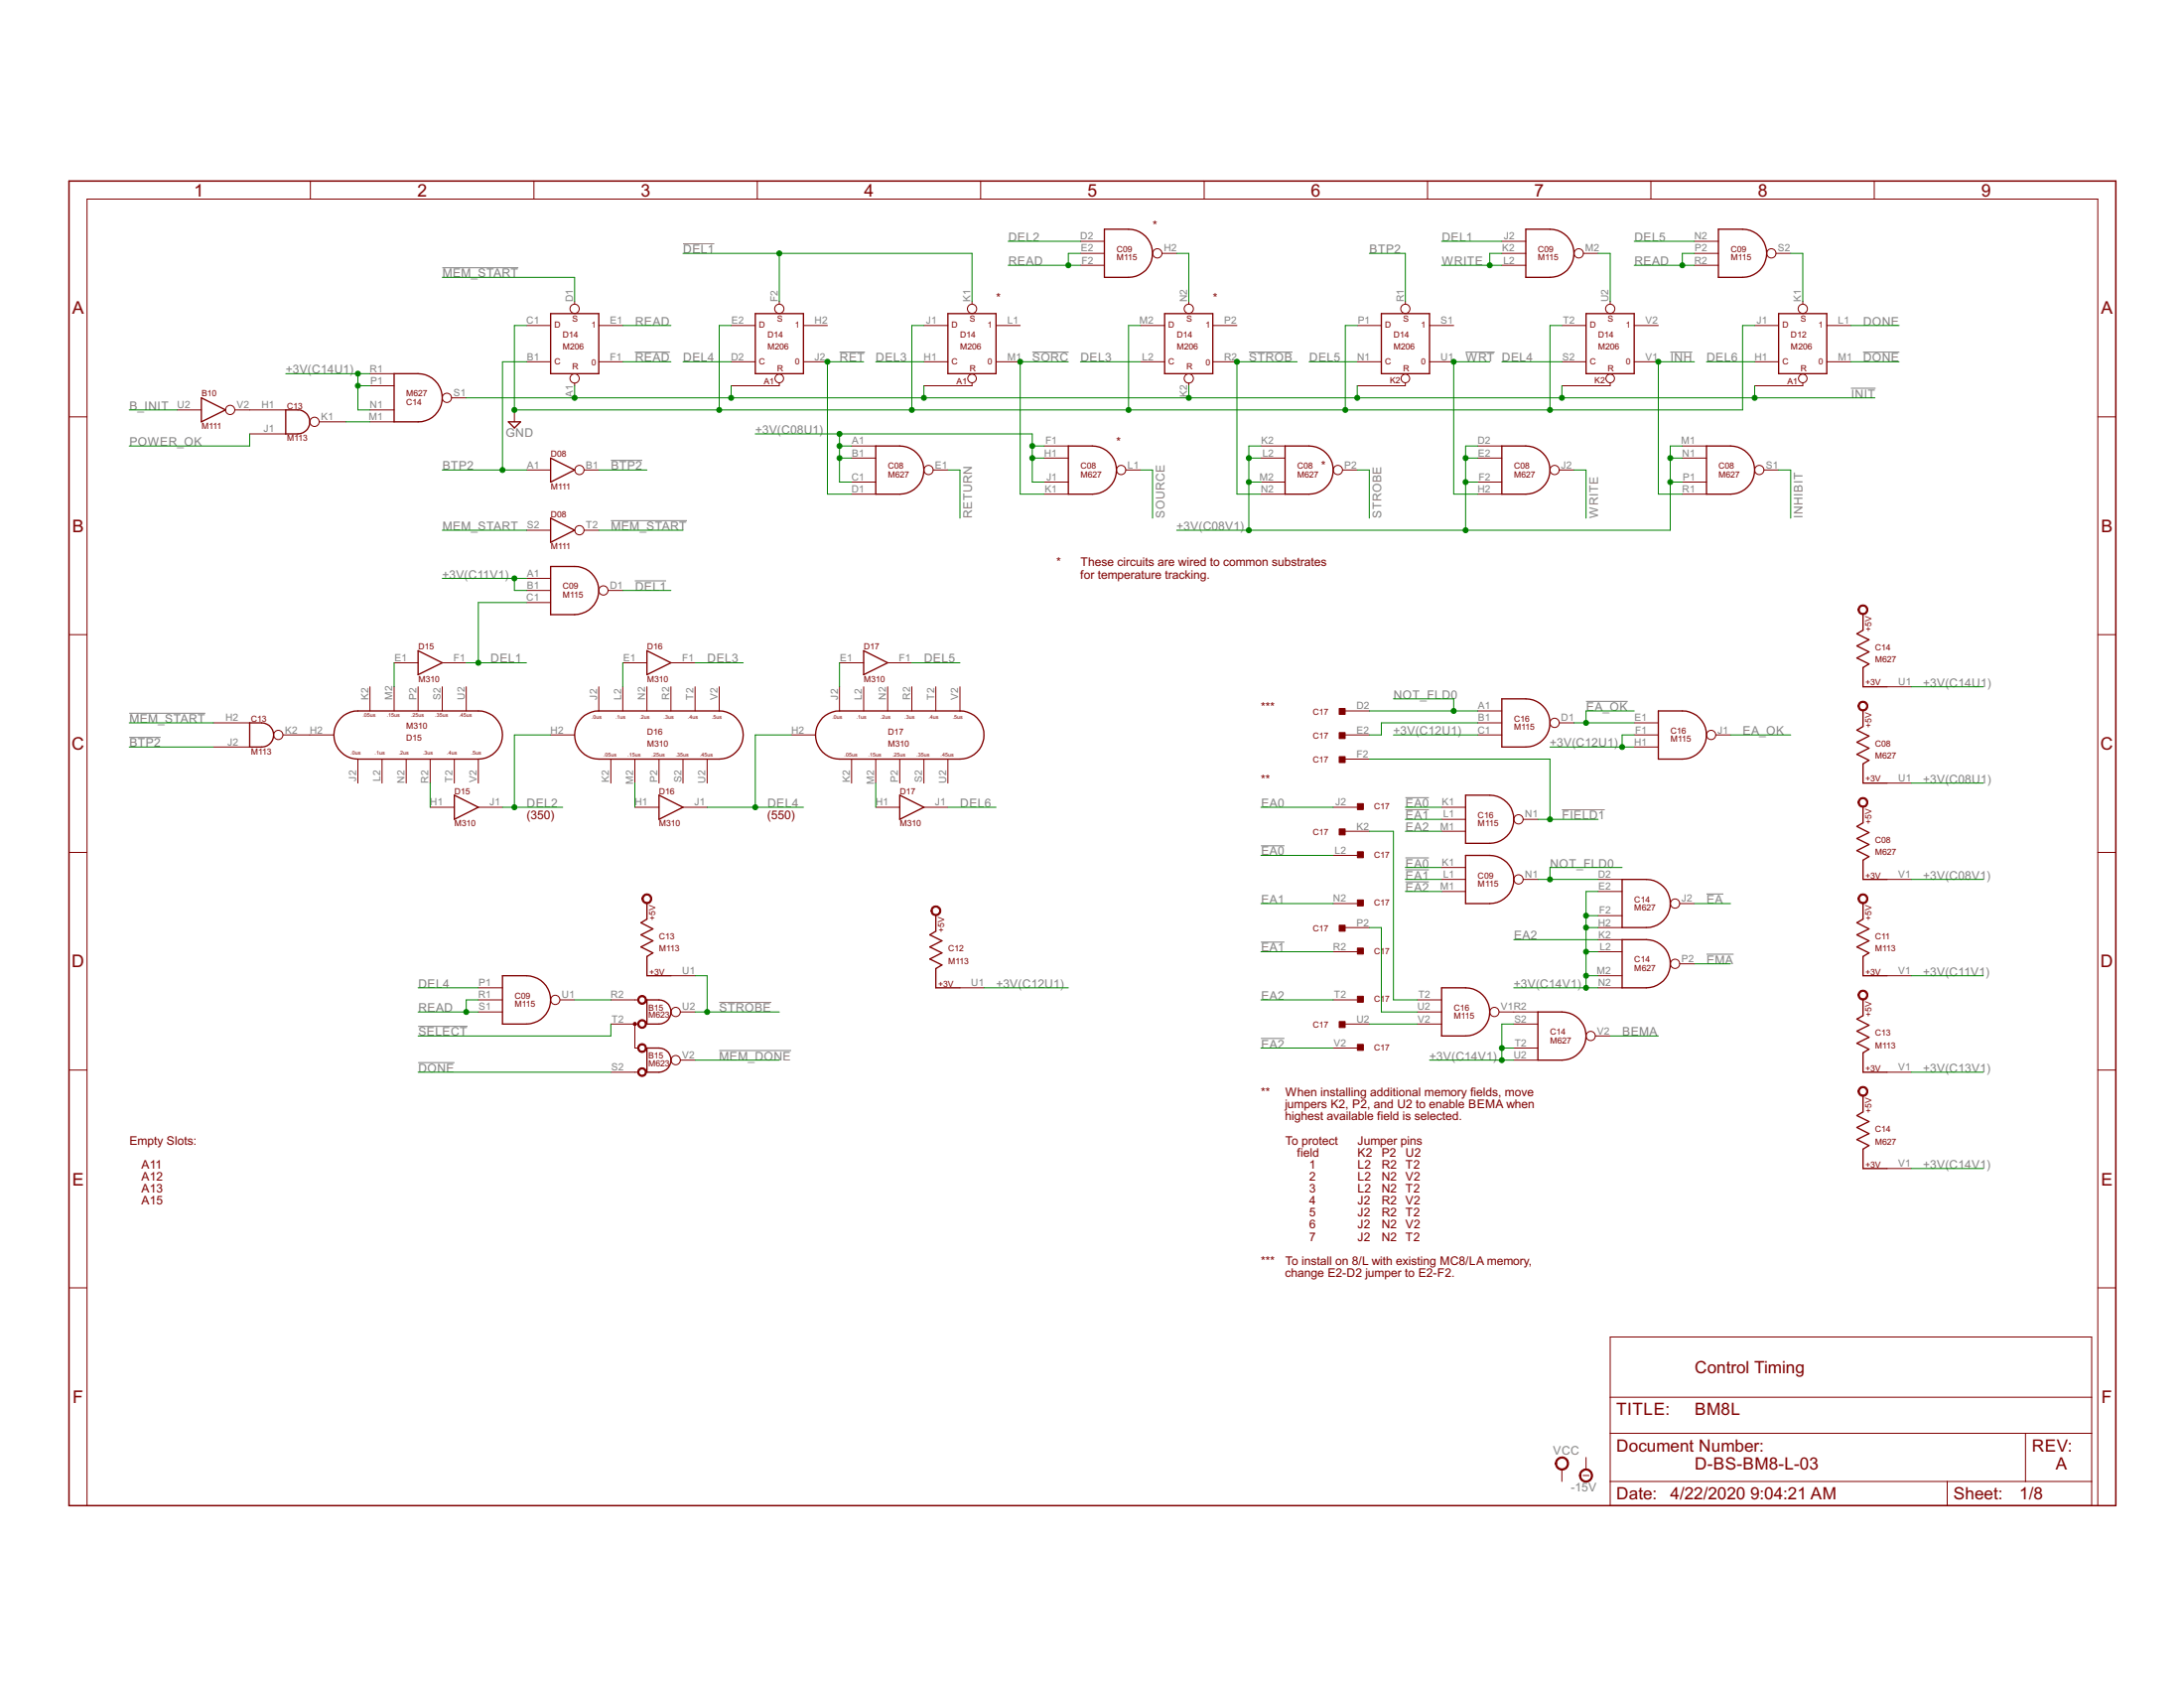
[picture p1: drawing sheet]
<svg xmlns="http://www.w3.org/2000/svg" width="279mm" height="216mm" viewBox="0 0 279 216" stroke-linecap="round" stroke-linejoin="round" font-family="sans-serif">
<g fill="none" stroke="#808080" stroke-width=".13">
<path d="M56.6 34.2h9.7M87.4 31.2h4M78.1 58.9h4.1M81.2 45h4.5M107.4 45h3.3M132.1 45h4.6M159.8 45h5.6M187.5 45h3.7M213.7 45h2.8M236.8 49.7h3.1M238.3 45h4.7M78.1 66.6h9.8"/>
<path d="M81.2 74.3h4M16.5 94.3h4.1M16.5 91.2h9.8M202.9 89.7h5.3M161.3 108.2h3M179.8 112.8h3M179.8 103.6h3M179.8 111.3h3M179.8 102h3M179.8 109.7h3M199.8 103.6h5.5M218.3 114.3h2.2"/>
<path d="M53.5 131.3h6.3M53.5 135.9h4.6M92 128.2h6.7M92 134.4h9.2M161.3 132.8h3M161.3 120.5h3M218.3 122h3.5"/>
</g>
<path d="M8.8 23.2h261.9v169.4h-261.9z" fill="none" stroke="#800000" stroke-width=".19"/>
<g fill="none" stroke="#800000" stroke-width=".13">
<path d="M39.7 23.2v2.3M68.3 23.2v2.3M73.5 38.6v.3M96.9 23.2v2.3M99.7 38.6v.3M124.4 38.6v.3M125.5 23.2v2.3M138.2 30.9h3.1M138.2 32.4h3.1M138.2 33.9h3.1M148.7 32.4h1.8M152.1 38.6v.3"/>
<path d="M154.1 23.2v2.3M179.8 38.6v.3M182.6 23.2v2.3M192.1 30.9h3.1M192.1 32.4h3.1M192.1 33.9h3.1M202.6 32.4h1.8M206 38.6v.3M211.2 23.2v2.3M216.8 30.9h3M216.8 32.4h3M216.8 33.9h3"/>
<path d="M227.2 32.4h1.9M230.6 38.6v.3M239.8 23.2v2.3M8.8 53.3h2.3M22.7 52.4h3.1M30.1 52.4h6.5M31.9 55.5h4.7M40.8 54h3.5M47.3 52.4h3.1M47.3 54h3.1M47.3 49.3h3.1M47.3 47.8h3.1"/>
<path d="M57.8 50.9h1.8M65.8 52.4v1.6M67.4 41.6h3M67.4 46.3h3M73.5 49v.3M76.6 41.6h3.1M76.6 46.3h3.1M93.5 41.6h3.1M93.5 46.3h3.1M99.7 49v.3h-6.2M102.8 41.6h3.1M102.8 46.3h3.1"/>
<path d="M108.9 57h3.1M108.9 58.6h3.1M118.2 41.6h3.1M118.2 46.3h3.1M124.4 49v.3h-6.2M127.4 41.6h3.1M127.4 46.3h3.1M133.6 57h3.1M133.6 58.6h3.1M145.9 41.6h3.1M145.9 46.3h3.1M152.1 49v.3"/>
<path d="M155.2 41.6h3M155.2 46.3h3M161.3 57h3.1M161.3 58.6h3.1M173.6 41.6h3.1M173.6 46.3h3.1M179.8 49v.3h-6.2M182.9 41.6h3.1M182.9 46.3h3.1M189 57h3.1M189 58.6h3.1M199.8 41.6h3.1"/>
<path d="M199.8 46.3h3.1M206 49v.3h-6.2M209.1 41.6h3.1M209.1 46.3h3.1M215.2 57h3.1M215.2 58.6h3.1M224.5 41.6h3M224.5 46.3h3M230.6 49v.3h-6.1M233.7 41.6h3.1M233.7 46.3h3.1M268.4 53.3h2.3"/>
<path d="M67.4 60.1h3M67.4 67.8h3M67.4 74h3M67.4 75.5h3M67.4 77.1h3M74.7 60.1h1.9M74.7 67.8h1.9M77.8 75.5h1.9M108.9 61.7h3.1M108.9 63.2h3.1M119.4 60.1h1.9M133.6 61.7h3.1"/>
<path d="M133.6 63.2h3.1M144 60.1h1.9M161.3 61.7h3.1M161.3 63.2h3.1M171.8 60.1h1.8M189 61.7h3.1M189 63.2h3.1M199.5 60.1h1.9M215.2 61.7h3.1M215.2 63.2h3.1M225.7 60.1h1.8M8.8 81.2h2.3"/>
<path d="M27.3 92.5h4.6M27.3 95.5h4.6M36.2 94h6.5M45.8 97.1v3.1M47.3 87.8v3.1M48.9 97.1v3.1M50.4 87.8v3.1M50.4 84.8h3.1M52 97.1v3.1M53.5 87.8v3.1M55 97.1v3.1M56.6 87.8v3.1"/>
<path d="M56.6 84.8h3M58.1 97.1v3.1M59.6 87.8v3.1M61.2 97.1v3.1M70.4 94h3.1M76.6 87.8v3.1M78.1 97.1v3.1M79.7 84.8h3.1M79.7 87.8v3.1M81.2 97.1v3.1M82.8 87.8v3.1M84.3 97.1v3.1"/>
<path d="M85.8 84.8h3.1M85.8 87.8v3.1M87.4 97.1v3.1M88.9 87.8v3.1M90.5 97.1v3.1M92 87.8v3.1M101.2 94h3.1M107.4 84.8h3.1M107.4 87.8v3.1M108.9 97.1v3.1M110.5 87.8v3.1M112 97.1v3.1"/>
<path d="M113.6 84.8h3M113.6 87.8v3.1M115.1 97.1v3.1M116.6 87.8v3.1M118.2 97.1v3.1M119.7 87.8v3.1M121.3 97.1v3.1M122.8 87.8v3.1M172.1 94h3.1M172.1 90.9h3.1M172.1 97.1h3.1M189 92.5h3.1"/>
<path d="M189 94h3.1M189 90.9h3.1M199.5 92.5h1.9M209.1 92.5h3.1M209.1 94h3.1M209.1 95.5h3.1M219.5 94h1.9M241.4 87.8h3.1M268.4 81.2h2.3M8.8 109h2.3M55 103.3h3.1M61.2 103.3h3.1"/>
<path d="M81.2 103.3h3.1M87.4 103.3h3.1M112 103.3h3.1M118.2 103.3h3.1M170.6 103.3h3M170.6 109.4h3M170.6 115.6h3M172.1 106.3h3.1M172.1 118.6h3.1M184.4 112.5h3.1M184.4 103.3h3.1M184.4 106.3h3.1"/>
<path d="M184.4 104.8h3.1M184.4 111h3.1M184.4 114h3.1M194.9 112.5h1.8M194.9 104.8h1.8M204.4 112.5h3.1M204.4 118.6h3.1M204.4 114h3.1M204.4 117.1h3.1M214.9 115.6h1.9M241.4 100.2h3.1M241.4 112.5h3.1"/>
<path d="M268.4 109h2.3M8.8 136.9h2.3M61.2 127.9h3.1M61.2 129.4h3.1M61.2 126.3h3.1M71.6 127.9h1.9M78.1 127.9h3.6M78.1 131h3.6M78.1 137.1h3.6M81.2 131v3h.5M85.8 124.8h3.1M87 129.4h1.9"/>
<path d="M87 135.6h1.9M122.8 126.3h3.1M170.6 121.7h3M170.6 127.9h3M170.6 134h3M172.1 131h3.1M181.3 127.9h3.1M181.3 131h3.1M181.3 129.4h3.1M191.8 129.4h4.9M193.7 131h3M193.7 134h3"/>
<path d="M193.7 135.6h3M204.1 132.5h1.9M204.4 121.7h3.1M204.4 120.2h3.1M204.4 124.8h3.1M204.4 126.3h3.1M214.9 123.3h1.9M241.4 124.8h3.1M241.4 137.1h3.1M268.4 136.9h2.3M241.4 149.5h3.1M8.8 164.7h2.3"/>
<path d="M206 171h61.6v21.6h-61.6zM206 178.7h61.6M268.4 164.7h2.3M11.1 192.6v-167.1h257.3v167.1M199.8 188v1.5M202.5 188.7h.8M202.9 186.4v1.6M206 183.3h61.6M206 189.5h61.6M249.1 189.5v3.1M259.1 183.3v6.2"/>
<circle cx="73.5" cy="39.5" r=".59"/>
<circle cx="99.7" cy="39.5" r=".59"/>
<circle cx="124.4" cy="39.5" r=".59"/>
<circle cx="148.1" cy="32.4" r=".59"/>
<circle cx="152.1" cy="39.5" r=".59"/>
<circle cx="179.8" cy="39.5" r=".59"/>
<circle cx="202" cy="32.4" r=".59"/>
<circle cx="206" cy="39.5" r=".59"/>
<circle cx="226.6" cy="32.4" r=".59"/>
<circle cx="230.6" cy="39.5" r=".59"/>
<circle cx="29.4" cy="52.4" r=".59"/>
<circle cx="40.2" cy="54" r=".59"/>
<circle cx="57.2" cy="50.9" r=".59"/>
<circle cx="73.5" cy="48.4" r=".59"/>
<circle cx="99.7" cy="48.4" r=".55"/>
<circle cx="124.4" cy="48.4" r=".55"/>
<circle cx="152.1" cy="48.4" r=".59"/>
<circle cx="179.8" cy="48.4" r=".55"/>
<circle cx="206" cy="48.4" r=".55"/>
<circle cx="230.6" cy="48.4" r=".55"/>
<circle cx="74.1" cy="60.1" r=".59"/>
<circle cx="74.1" cy="67.8" r=".59"/>
<circle cx="77.2" cy="75.5" r=".59"/>
<circle cx="118.8" cy="60.1" r=".59"/>
<circle cx="143.4" cy="60.1" r=".59"/>
<circle cx="171.2" cy="60.1" r=".59"/>
<circle cx="198.9" cy="60.1" r=".59"/>
<circle cx="225.1" cy="60.1" r=".59"/>
<circle cx="35.6" cy="94" r=".59"/>
<circle cx="198.9" cy="92.5" r=".59"/>
<circle cx="218.9" cy="94" r=".59"/>
<circle cx="194.3" cy="104.8" r=".59"/>
<circle cx="194.3" cy="112.5" r=".59"/>
<circle cx="214.3" cy="115.6" r=".59"/>
<circle cx="71" cy="127.9" r=".59"/>
<circle cx="86.4" cy="135.6" r=".59"/>
<circle cx="86.4" cy="129.4" r=".59"/>
<circle cx="191.2" cy="129.4" r=".59"/>
<circle cx="203.5" cy="132.5" r=".59"/>
<circle cx="214.3" cy="123.3" r=".59"/>
</g>
<g fill="none" stroke="#800000" stroke-width=".17">
<path d="M141.3 29.3h3.1a3.1 3.1 0 0 1 3 3.1 3.1 3.1 0 0 1-3 3.1h-3.1zM195.2 29.3h3.1a3.1 3.1 0 0 1 3.1 3.1 3.1 3.1 0 0 1-3.1 3.1h-3.1zM219.8 29.3h3.1a3.1 3.1 0 0 1 3.1 3.1 3.1 3.1 0 0 1-3.1 3.1h-3.1zM25.8 50.9l3.1 1.5-3.1 1.6zM36.6 52.4h1.5a1.53 1.53 0 0 1 1.5 1.6 1.53 1.53 0 0 1-1.5 1.5h-1.5zM50.4 47.8h3.1a3.1 3.1 0 0 1 3.1 3.1 3.1 3.1 0 0 1-3.1 3.1h-3.1zM65 54h1.6l-.8 .7zM70.4 40.1h6.2v7.7h-6.2zM70.4 58.6l3.1 1.5-3.1 1.6zM96.6 40.1h6.2v7.7h-6.2zM112 57h3.1a3.1 3.1 0 0 1 3.1 3.1 3.1 3.1 0 0 1-3.1 3.1h-3.1zM121.3 40.1h6.1v7.7h-6.1z"/>
<path d="M136.7 57h3a3.1 3.1 0 0 1 3.1 3.1 3.1 3.1 0 0 1-3.1 3.1h-3zM149 40.1h6.2v7.7h-6.2zM164.4 57h3.1a3.1 3.1 0 0 1 3.1 3.1 3.1 3.1 0 0 1-3.1 3.1h-3.1zM176.7 40.1h6.2v7.7h-6.2zM192.1 57h3.1a3.1 3.1 0 0 1 3.1 3.1 3.1 3.1 0 0 1-3.1 3.1h-3.1zM202.9 40.1h6.2v7.7h-6.2zM218.3 57h3.1a3.1 3.1 0 0 1 3.1 3.1 3.1 3.1 0 0 1-3.1 3.1h-3.1zM227.5 40.1h6.2v7.7h-6.2zM70.4 72.5h3.1a3.1 3.1 0 0 1 3.1 3 3.1 3.1 0 0 1-3.1 3.1h-3.1zM70.4 66.3l3.1 1.5-3.1 1.6zM238.3 78.6v2l-.7 .5 1.5 .7-1.5 .8 1.5 .8-1.5 .8 1.5 .7-.8 .5v2.4h3.1M31.9 92.5h1.6a1.55 1.55 0 0 1 1.5 1.5 1.55 1.55 0 0 1-1.5 1.5h-1.6z"/>
<path d="M43.6 91.8a3.1 3.1 0 0 1 2.2-.9h15.4a3.1 3.1 0 0 1 3.1 3.1 3.1 3.1 0 0 1-3.1 3.1h-15.4a3.1 3.1 0 0 1-2.8-1.9 3.1 3.1 0 0 1 .6-3.4zM53.5 83.2l3.1 1.6-3.1 1.5zM74.4 91.8a3.2 3.2 0 0 1 2.2-.9h15.4a3.1 3.1 0 0 1 3.1 3.1 3.1 3.1 0 0 1-3.1 3.1h-15.4a3.1 3.1 0 0 1-2.8-1.9 3.1 3.1 0 0 1 .6-3.4zM82.8 83.2l3 1.6-3 1.5zM105.2 91.8a3.2 3.2 0 0 1 2.2-.9h15.4a3.1 3.1 0 0 1 3.1 3.1 3.1 3.1 0 0 1-3.1 3.1h-15.4a3.1 3.1 0 0 1-2.8-1.9 3.1 3.1 0 0 1 .6-3.4zM110.5 83.2l3.1 1.6-3.1 1.5zM192.1 89.4h3.1a3.1 3.1 0 0 1 3.1 3.1 3.1 3.1 0 0 1-3.1 3h-3.1zM212.2 90.9h3a3.1 3.1 0 0 1 3.1 3.1 3.1 3.1 0 0 1-3.1 3.1h-3zM238.3 90.9v2l-.7 .5 1.5 .7-1.5 .8 1.5 .8-1.5 .8 1.5 .7-.8 .5v2.5h3.1M58.1 101.7l3.1 1.6-3.1 1.5zM82.8 115.6v2l-.8 .4 1.5 .8-1.5 .8 1.5 .7-1.5 .8 1.5 .8-.7 .4v2.5h3M84.3 101.7l3.1 1.6-3.1 1.5z"/>
<path d="M115.1 101.7l3.1 1.6-3.1 1.5zM119.7 117.1v2l-.7 .5 1.5 .7-1.5 .8 1.5 .8-1.5 .8 1.5 .7-.8 .5v2.4h3.1M187.5 101.7h3.1a3.1 3.1 0 0 1 3.1 3.1 3.1 3.1 0 0 1-3.1 3.1h-3.1zM187.5 109.4h3.1a3.1 3.1 0 0 1 3.1 3.1 3.1 3.1 0 0 1-3.1 3.1h-3.1zM207.5 112.5h3.1a3.1 3.1 0 0 1 3.1 3.1 3.1 3.1 0 0 1-3.1 3h-3.1zM238.3 103.3v1.9l-.7 .5 1.5 .8-1.5 .8 1.5 .7-1.5 .8 1.5 .8-.8 .4v2.5h3.1M238.3 115.6v2l-.7 .4 1.5 .8-1.5 .8 1.5 .7-1.5 .8 1.5 .8-.8 .4v2.5h3.1M64.3 124.8h3.1a3.1 3.1 0 0 1 3 3.1 3.1 3.1 0 0 1-3 3.1h-3.1zM82.8 127.9h1.5a1.55 1.55 0 0 1 1.5 1.5 1.55 1.55 0 0 1-1.5 1.6h-1.5zM82.8 134h1.5a1.55 1.55 0 0 1 1.5 1.6 1.55 1.55 0 0 1-1.5 1.5h-1.5zM184.4 126.3h3.1a3.1 3.1 0 0 1 3.1 3.1 3.1 3.1 0 0 1-3.1 3.1h-3.1zM196.7 129.4h3.1a3.1 3.1 0 0 1 3.1 3.1 3.1 3.1 0 0 1-3.1 3.1h-3.1z"/>
<path d="M207.5 120.2h3.1a3.1 3.1 0 0 1 3.1 3.1 3.1 3.1 0 0 1-3.1 3h-3.1zM238.3 127.9v2l-.7 .4 1.5 .8-1.5 .8 1.5 .8-1.5 .7 1.5 .8-.8 .5v2.4h3.1M238.3 140.2v2l-.7 .5 1.5 .7-1.5 .8 1.5 .8-1.5 .8 1.5 .7-.8 .5v2.5h3.1"/>
</g>
<g fill="#800000" stroke="#800000" stroke-width=".13">
<path d="M237.9 77.6a.63 .63 0 0 1 1 .1 .63 .63 0 0 1-.4 .9 .63 .63 0 0 1-.8-.6h.1a.48 .48 0 0 1 .7-.5 .48 .48 0 0 1 .2 .8 .48 .48 0 0 1-.8-.1l-.1-.2h-.1z" fill-rule="evenodd"/>
<path d="M237.9 89.9a.63 .63 0 0 1 1 .1 .63 .63 0 0 1-.4 .9 .63 .63 0 0 1-.8-.6h.1a.48 .48 0 0 1 .7-.5 .48 .48 0 0 1 .2 .8 .48 .48 0 0 1-.8-.1l-.1-.2h-.1z" fill-rule="evenodd"/>
<path d="M237.9 102.2a.63 .63 0 0 1 1 .1 .63 .63 0 0 1-.4 .9 .63 .63 0 0 1-.8-.6h.1a.48 .48 0 0 1 .7-.4 .48 .48 0 0 1 .2 .7 .48 .48 0 0 1-.8-.1l-.1-.2h-.1z" fill-rule="evenodd"/>
<path d="M237.9 114.5a.63 .63 0 0 1 1 .1 .63 .63 0 0 1-.4 1 .63 .63 0 0 1-.8-.6h.1a.48 .48 0 0 1 .7-.5 .48 .48 0 0 1 .2 .7 .48 .48 0 0 1-.8-.1l-.1-.1h-.1z" fill-rule="evenodd"/>
<path d="M237.9 126.9a.63 .63 0 0 1 1 .1 .63 .63 0 0 1-.4 .9 .63 .63 0 0 1-.8-.6h.1a.48 .48 0 0 1 .7-.5 .48 .48 0 0 1 .2 .8 .48 .48 0 0 1-.8-.2l-.1-.1h-.1z" fill-rule="evenodd"/>
<path d="M237.9 139.2a.63 .63 0 0 1 1 .1 .63 .63 0 0 1-.4 .9 .63 .63 0 0 1-.8-.6h.1a.48 .48 0 0 1 .7-.5 .48 .48 0 0 1 .2 .8 .48 .48 0 0 1-.8-.1l-.1-.2h-.1z" fill-rule="evenodd"/>
<path d="M81.7 136.7a.56 .56 0 0 1 .9 .2 .56 .56 0 0 1-.3 .8 .56 .56 0 0 1-.7-.6h.1a.41 .41 0 0 1 .6-.4 .41 .41 0 0 1 .2 .7 .41 .41 0 0 1-.7-.1l-.1-.2h-.1z" fill-rule="evenodd"/>
<path d="M81.7 133.6a.56 .56 0 0 1 .9 .2 .56 .56 0 0 1-.3 .8 .56 .56 0 0 1-.7-.6h.1a.41 .41 0 0 1 .6-.4 .41 .41 0 0 1 .1 .7 .41 .41 0 0 1-.6-.1l-.1-.2h-.1z" fill-rule="evenodd"/>
<path d="M81.7 130.6a.56 .56 0 0 1 .9 .1 .56 .56 0 0 1-.3 .8 .56 .56 0 0 1-.7-.5h.1a.41 .41 0 0 1 .6-.5 .41 .41 0 0 1 .2 .7 .41 .41 0 0 1-.7-.1l-.1-.1h-.1z" fill-rule="evenodd"/>
<path d="M81.7 127.5a.56 .56 0 0 1 .9 .1 .56 .56 0 0 1-.3 .8 .56 .56 0 0 1-.7-.5h.1a.41 .41 0 0 1 .6-.4 .41 .41 0 0 1 .1 .6 .41 .41 0 0 1-.6-.1l-.1-.1h-.1z" fill-rule="evenodd"/>
<path d="M81.1 130.9h.2v.2h-.2v-.1h.2h-.2z" fill-rule="evenodd"/>
<path d="M81.1 130.8h.2l.1 .1-.1 .2h-.2l-.1-.1 .1-.1h.2l-.1 .2-.2-.1z" fill-rule="evenodd"/>
<path d="M82.3 114.5a.63 .63 0 0 1 1 .1 .63 .63 0 0 1-.4 1 .63 .63 0 0 1-.8-.6h.2a.48 .48 0 0 1 .6-.5 .48 .48 0 0 1 .2 .7 .48 .48 0 0 1-.8-.1v-.1h-.2z" fill-rule="evenodd"/>
<path d="M202.2 188.2a.84 .84 0 0 1 1.4 0 .84 .84 0 0 1-.4 1.3 .84 .84 0 0 1-1.1-.8h.1a.69 .69 0 0 1 1-.6 .69 .69 0 0 1 .2 1.1 .69 .69 0 0 1-1.2-.2v-.3h-.1z" fill-rule="evenodd"/>
<path d="M199.2 186.7a.85 .85 0 0 1 1.3 0 .85 .85 0 0 1-.5 1.3 .85 .85 0 0 1-1-.8h.1a.7 .7 0 0 1 1.1-.6 .7 .7 0 0 1 .1 1.2 .7 .7 0 0 1-1.1-.4l-.1-.2h-.1z" fill-rule="evenodd"/>
<path d="M119.3 116.1a.63 .63 0 0 1 1 0 .63 .63 0 0 1-.4 1 .63 .63 0 0 1-.8-.6h.2a.49 .49 0 0 1 .7-.4 .49 .49 0 0 1 .1 .8 .49 .49 0 0 1-.8-.2v-.2h-.2z" fill-rule="evenodd"/>
</g>
<g fill="#800000" stroke="#800000" stroke-width=".13">
<path d="M171.3 90.6h.8v.8h-.8z"/>
<path d="M171.3 93.7h.8v.8h-.8z"/>
<path d="M171.3 96.8h.8v.7h-.8z"/>
<path d="M173.7 102.8h.7v.7h-.7z"/>
<path d="M171.3 106h.8v.8h-.8z"/>
<path d="M173.7 108.9h.7v.8h-.7z"/>
<path d="M173.7 115.1h.7v.8h-.7z"/>
<path d="M171.3 118.3h.8v.8h-.8z"/>
<path d="M173.7 121.3h.7v.7h-.7z"/>
<path d="M173.7 127.4h.7v.8h-.7z"/>
<path d="M171.3 130.7h.8v.7h-.8z"/>
<path d="M173.7 133.6h.7v.7h-.7z"/>
</g>
<g fill="none" stroke="#008000" stroke-width=".13">
<path d="M56.6 35.5h16.9v3.1M87.4 32.4h37v6.2M99.7 32.4v6.2M129 30.9h9.2M129 33.9h9.2M138.2 32.4h-1.5v1.5M150.5 32.4h1.6v6.2M175.2 32.4h4.6v6.2M184.4 30.9h7.7M184.4 33.9h7.7M192.1 32.4h-1.5v1.5M204.4 32.4h1.6v6.2"/>
<path d="M209.1 30.9h7.7M209.1 33.9h7.7M216.8 32.4h-1.6v1.5M229.1 32.4h1.5v6.2M16.5 52.4h6.2M31.9 55.5v1.5h-15.4M36.6 47.8h10.7M44.3 54h3M45.8 47.8v4.6h1.5M45.8 49.3h1.5M59.6 50.9h180.3M67.4 41.6h-1.6v10.8h157.1v-10.8h1.6"/>
<path d="M67.4 46.3h-3.1v13.8M73.5 49.3v1.6M79.7 41.6h6.1M79.7 46.3h6.1M87.4 46.3h6.1M93.5 49.3v1.6M93.5 41.6h-1.5v10.8M96.6 55.5h35.5v6.2h1.5M107.4 57h1.5M107.4 55.5v6.2h1.5M107.4 58.6h1.5M110.5 46.3h-4.6v16.9h3"/>
<path d="M112 46.3h6.2M118.2 49.3v1.6M118.2 41.6h-1.6v10.8M132.1 57h1.5M132.1 58.6h1.5M136.7 46.3h-6.2v16.9h3.1M138.2 46.3h7.7M145.9 41.6h-1.5v10.8M152.1 49.3v1.6M159.8 58.6h1.5M161.3 57h-1.5v10.8M165.9 46.3h-7.7v16.9h3.1"/>
<path d="M167.5 46.3h6.1M173.6 49.3v1.6M173.6 41.6h-1.5v10.8M187.5 58.6h1.5M189 57h-1.5v10.8M190.6 46.3h-4.6v16.9h3M192.1 46.3h7.7M199.8 49.3v1.6M199.8 41.6h-1.5v10.8M213.7 58.6h1.5M215.2 57h-1.5v10.8h-63.2M216.8 46.3h-4.6v16.9h3"/>
<path d="M218.3 46.3h6.2M224.5 49.3v1.6M236.8 41.6h6.2M236.8 46.3h6.2M56.6 60.1h10.8M56.6 67.8h10.8M56.6 74h10.8M65.8 74v1.5h1.6M67.4 77.1h-6.2v7.7M76.6 60.1h6.2M76.6 67.8h10.8M79.7 75.5h6.1"/>
<path d="M121.3 60.1h1.5v6.2M145.9 60.1h1.5v6.2M159.8 61.7h1.5M173.6 60.1h1.6v6.2M187.5 61.7h1.5M201.4 60.1h1.5v6.2M213.7 61.7h1.5M227.5 60.1h1.6v6.2M16.5 95.5h10.8M16.5 92.5h10.8M50.4 84.8v3M59.6 84.8h7.8"/>
<path d="M70.4 94h-4.6v9.3M79.7 84.8v3M88.9 84.8h6.2M101.2 94h-4.6v9.3M107.4 84.8v3M116.6 84.8h6.2M175.2 97.1h23.1v7.7M175.2 90.9h13.8M178.3 89.4h7.7v1.5M178.3 94h10.7M189 92.5h-12.3v1.5h-1.5M198.3 95.5h10.8"/>
<path d="M201.4 92.5h7.7M209.1 90.9h-6.2v1.6M209.1 94h-1.6v1.5M221.4 94h7.7M244.5 87.8h9.2M55 100.2v3.1M64.3 103.3h7.7M81.2 100.2v3.1M90.5 103.3h12.3M112 100.2v3.1M121.3 103.3h6.1M161.3 103.3h9.3"/>
<path d="M161.3 115.6h9.3M161.3 109.4h9.3M175.2 118.6h1.5v10.8h4.6M175.2 106.3h3.1v21.6h3M179.8 112.5h4.6M179.8 106.3h4.6M179.8 111h4.6M179.8 114h4.6M179.8 103.3h4.6M179.8 104.8h4.6M196.7 112.5h7.7M196.7 104.8h7.7"/>
<path d="M202.9 118.6h1.5M202.9 117.1h1.5M204.4 114h-1.5v12.3M207.5 111h-9.2v1.5M216.8 115.6h4.6M244.5 100.2h9.2M244.5 112.5h9.2M53.5 129.4h7.7M53.5 126.3h7.7M53.5 137.1h24.6M61.2 127.9h-1.6v1.5M73.5 127.9h4.6"/>
<path d="M78.1 131v1.5h-24.6M88.9 129.4h10.8M88.9 135.6h10.8M88.9 124.8h1.6v4.6M125.9 126.3h10.8M161.3 127.9h9.3M161.3 134h9.3M161.3 121.7h9.3M175.2 131h6.1M182.9 135.6h10.8M192.1 134h1.6M193.7 131h-1.6v4.6"/>
<path d="M193.7 126.3h10.7M193.7 120.2h10.7M202.9 121.7h1.5M202.9 124.8h1.5M206 132.5h6.2M216.8 123.3h4.6M244.5 124.8h9.2M244.5 137.1h9.2M244.5 149.5h9.2"/>
</g>
<g fill="#008000" stroke="#008000" stroke-width=".13">
<circle cx="45.8" cy="49.3" r=".32"/>
<circle cx="45.8" cy="47.8" r=".32"/>
<circle cx="73.5" cy="50.9" r=".32"/>
<circle cx="152.1" cy="50.9" r=".32"/>
<circle cx="93.5" cy="50.9" r=".32"/>
<circle cx="118.2" cy="50.9" r=".32"/>
<circle cx="173.6" cy="50.9" r=".32"/>
<circle cx="199.8" cy="50.9" r=".32"/>
<circle cx="224.5" cy="50.9" r=".32"/>
<circle cx="92" cy="52.4" r=".32"/>
<circle cx="172.1" cy="52.4" r=".32"/>
<circle cx="116.6" cy="52.4" r=".32"/>
<circle cx="144.4" cy="52.4" r=".32"/>
<circle cx="65.8" cy="52.4" r=".32"/>
<circle cx="198.3" cy="52.4" r=".32"/>
<circle cx="64.3" cy="60.1" r=".32"/>
<circle cx="99.7" cy="32.4" r=".32"/>
<circle cx="107.4" cy="58.6" r=".32"/>
<circle cx="107.4" cy="57" r=".32"/>
<circle cx="132.1" cy="58.6" r=".32"/>
<circle cx="132.1" cy="57" r=".32"/>
<circle cx="107.4" cy="55.5" r=".32"/>
<circle cx="159.8" cy="58.6" r=".32"/>
<circle cx="159.8" cy="61.7" r=".32"/>
<circle cx="159.8" cy="67.8" r=".32"/>
<circle cx="187.5" cy="58.6" r=".32"/>
<circle cx="187.5" cy="61.7" r=".32"/>
<circle cx="187.5" cy="67.8" r=".32"/>
<circle cx="213.7" cy="61.7" r=".32"/>
<circle cx="213.7" cy="58.6" r=".32"/>
<circle cx="105.9" cy="46.3" r=".32"/>
<circle cx="130.5" cy="46.3" r=".32"/>
<circle cx="186" cy="90.9" r=".32"/>
<circle cx="198.3" cy="112.5" r=".32"/>
<circle cx="207.5" cy="95.5" r=".32"/>
<circle cx="202.9" cy="92.5" r=".32"/>
<circle cx="192.1" cy="134" r=".32"/>
<circle cx="192.1" cy="135.6" r=".32"/>
<circle cx="202.9" cy="117.1" r=".32"/>
<circle cx="202.9" cy="118.6" r=".32"/>
<circle cx="202.9" cy="121.7" r=".32"/>
<circle cx="202.9" cy="124.8" r=".32"/>
<circle cx="202.9" cy="126.3" r=".32"/>
<circle cx="198.3" cy="104.8" r=".32"/>
<circle cx="61.2" cy="84.8" r=".32"/>
<circle cx="65.8" cy="103.3" r=".32"/>
<circle cx="96.6" cy="103.3" r=".32"/>
<circle cx="65.8" cy="74" r=".32"/>
<circle cx="59.6" cy="129.4" r=".32"/>
<circle cx="136.7" cy="33.9" r=".32"/>
<circle cx="215.2" cy="33.9" r=".32"/>
<circle cx="90.5" cy="129.4" r=".32"/>
<circle cx="190.6" cy="33.9" r=".32"/>
<circle cx="212.2" cy="46.3" r=".32"/>
<circle cx="186" cy="46.3" r=".32"/>
<circle cx="158.2" cy="46.3" r=".32"/>
</g>
<g font-size="2.5" fill="#800000">
<text x="24.8" y="25.1">1</text>
<text x="53.4" y="25.1">2</text>
<text x="82" y="25.1">3</text>
<text x="110.6" y="25.1">4</text>
<text x="139.1" y="25.1">5</text>
<text x="167.7" y="25.1">6</text>
<text x="196.3" y="25.1">7</text>
<text x="224.9" y="25.1">8</text>
<text x="253.5" y="25.1">9</text>
<text x="9.2" y="40.2">A</text>
<text x="268.8" y="40.2">A</text>
<text x="9.2" y="68">B</text>
<text x="268.8" y="68">B</text>
<text x="9.2" y="95.9">C</text>
<text x="268.7" y="95.9">C</text>
<text x="9.2" y="123.7">D</text>
<text x="268.7" y="123.7">D</text>
<text x="9.2" y="151.6">E</text>
<text x="268.8" y="151.6">E</text>
<text x="9.3" y="179.4">F</text>
<text x="268.8" y="179.4">F</text>
</g>
<g font-size="2.4" fill="#800000">
<text x="216.8" y="175.6">Control Timing</text>
<text x="206.8" y="181">TITLE:</text>
<text x="206.8" y="185.6">Document Number:</text>
<text x="216.8" y="181">BM8L</text>
<text x="259.9" y="185.6">REV:</text>
<text x="206.8" y="191.8">Date: 4/22/2020</text>
<text x="216.8" y="188">D-BS-BM8-L-03</text>
<text x="223.9" y="191.8">9:04:21 AM</text>
<text x="249.9" y="191.8">Sheet:</text>
<text x="258.4" y="191.8">1/8</text>
<text x="263" y="188">A</text>
</g>
<g font-size="1.7" fill="#800000">
<text x="147.5" y="29.3">*</text>
<text x="127.4" y="38.6">*</text>
<text x="155.2" y="38.6">*</text>
<text x="142.8" y="57">*</text>
<text x="169" y="60.1">*</text>
<text x="135.1" y="72.4">*</text>
<text x="138.2" y="74">for temperature tracking.</text>
<text x="138.2" y="72.4">These circuits are wired to common substrates</text>
<text x="161.3" y="90.9">***</text>
<text x="161.3" y="100.2">**</text>
<text x="67.4" y="104.8">(350)</text>
<text x="98.2" y="104.8">(550)</text>
<text x="161.3" y="140.2">**</text>
<text x="164.4" y="141.7">jumpers K2, P2, and U2 to enable BEMA when</text>
<text x="164.4" y="143.3">highest available field is selected.</text>
<text x="164.4" y="140.2">When installing additional memory fields, move</text>
<text x="16.6" y="146.4">Empty Slots:</text>
<text x="18.1" y="149.5">A11</text>
<text x="164.4" y="146.4">To protect</text>
<text x="165.9" y="147.9">field</text>
<text x="167.5" y="149.5">1</text>
<text x="173.7" y="146.4">Jumper pins</text>
<text x="173.7" y="147.9">K2 P2 U2</text>
<text x="173.7" y="149.5">L2</text>
<text x="176.7" y="149.5">R2 T2</text>
<text x="18.1" y="151">A12</text>
<text x="18.1" y="152.5">A13</text>
<text x="18.1" y="154.1">A15</text>
<text x="167.5" y="151">2</text>
<text x="167.5" y="152.5">3</text>
<text x="167.5" y="154.1">4</text>
<text x="167.5" y="155.6">5</text>
<text x="173.7" y="151">L2</text>
<text x="173.7" y="152.5">L2</text>
<text x="173.7" y="154.1">J2</text>
<text x="173.7" y="155.6">J2</text>
<text x="176.7" y="154.1">R2 V2</text>
<text x="176.7" y="155.6">R2 T2</text>
<text x="176.7" y="151">N2 V2</text>
<text x="176.7" y="152.5">N2 T2</text>
<text x="161.3" y="161.8">***</text>
<text x="164.4" y="161.8">To install on 8/L with existing MC8/LA memory,</text>
<text x="167.5" y="157.2">6</text>
<text x="167.5" y="158.7">7</text>
<text x="173.7" y="157.2">J2</text>
<text x="173.7" y="158.7">J2</text>
<text x="176.7" y="157.2">N2 V2</text>
<text x="176.7" y="158.7">N2 T2</text>
<text x="164.4" y="163.3">change E2-D2 jumper to E2-F2.</text>
</g>
<g font-size="1.7" fill="#808080">
<text x="56.6" y="35.5">MEM_START</text>
<text x="87.4" y="32.4">DEL1</text>
<text x="129" y="30.9">DEL2</text>
<text x="129" y="33.9">READ</text>
<text x="175.2" y="32.4">BTP2</text>
<text x="184.4" y="30.9">DEL1</text>
<text x="184.4" y="33.9">WRITE</text>
<text x="209.1" y="30.9">DEL5</text>
<text x="209.1" y="33.9">READ</text>
<text x="81.2" y="41.6">READ</text>
<text x="238.4" y="41.6">DONE</text>
<text x="36.6" y="47.8">+3V(C14U1)</text>
<text x="81.2" y="46.3">READ</text>
<text x="87.4" y="46.3">DEL4</text>
<text x="107.4" y="46.3">RET</text>
<text x="112.1" y="46.3">DEL3</text>
<text x="132.1" y="46.3">SORC</text>
<text x="138.2" y="46.3">DEL3</text>
<text x="159.8" y="46.3">STROB</text>
<text x="167.5" y="46.3">DEL5</text>
<text x="187.5" y="46.3">WRT DEL4</text>
<text x="213.7" y="46.3">INH</text>
<text x="218.3" y="46.3">DEL6</text>
<text x="238.4" y="46.3">DONE</text>
<text x="16.6" y="52.4">B_INIT</text>
<text x="236.8" y="50.9">INIT</text>
<text x="16.6" y="57">POWER_OK</text>
<text x="64.7" y="55.9">GND</text>
<text x="96.6" y="55.5">+3V(C08U1)</text>
<text x="56.6" y="60.1">BTP2</text>
<text x="78.2" y="60.1">BTP2</text>
<text x="56.6" y="67.8">MEM_START</text>
<text x="78.2" y="67.8">MEM_START</text>
<text x="124.3" y="66.3" transform="rotate(-90 124.3 66.3)">RETURN</text>
<text x="149" y="66.3" transform="rotate(-90 149 66.3)">SOURCE</text>
<text x="150.5" y="67.8">+3V(C08V1)</text>
<text x="176.7" y="66.3" transform="rotate(-90 176.7 66.3)">STROBE</text>
<text x="204.4" y="66.3" transform="rotate(-90 204.4 66.3)">WRITE</text>
<text x="230.6" y="66.3" transform="rotate(-90 230.6 66.3)">INHIBIT</text>
<text x="56.6" y="74">+3V(C11V1)</text>
<text x="81.2" y="75.5">DEL1</text>
<text x="62.8" y="84.8">DEL1</text>
<text x="90.5" y="84.8">DEL3</text>
<text x="118.2" y="84.8">DEL5</text>
<text x="178.3" y="89.4">NOT_FLD0</text>
<text x="246" y="87.8">+3V(C14U1)</text>
<text x="16.6" y="95.5">BTP2</text>
<text x="16.6" y="92.5">MEM_START</text>
<text x="178.3" y="94">+3V(C12U1)</text>
<text x="198.3" y="95.5">+3V(C12U1)</text>
<text x="202.9" y="90.9">EA_OK</text>
<text x="223" y="94">EA_OK</text>
<text x="246" y="100.2">+3V(C08U1)</text>
<text x="67.4" y="103.2">DEL2</text>
<text x="98.2" y="103.2">DEL4</text>
<text x="122.8" y="103.2">DEL6</text>
<text x="161.3" y="103.2">EA0</text>
<text x="179.8" y="106.3">EA2</text>
<text x="179.8" y="104.8">EA1</text>
<text x="179.8" y="103.2">EA0</text>
<text x="199.8" y="104.8">FIELD1</text>
<text x="161.3" y="109.4">EA0</text>
<text x="179.8" y="112.5">EA1</text>
<text x="179.8" y="110.9">EA0</text>
<text x="198.3" y="110.9">NOT_FLD0</text>
<text x="246" y="112.5">+3V(C08V1)</text>
<text x="161.3" y="115.6">EA1</text>
<text x="179.8" y="114">EA2</text>
<text x="218.3" y="115.6">EA</text>
<text x="161.3" y="121.7">EA1</text>
<text x="193.7" y="120.2">EA2</text>
<text x="218.3" y="123.3">EMA</text>
<text x="246" y="124.8">+3V(C11V1)</text>
<text x="53.5" y="126.3">DEL4</text>
<text x="53.5" y="129.4">READ</text>
<text x="92" y="129.4">STROBE</text>
<text x="127.4" y="126.3">+3V(C12U1)</text>
<text x="161.3" y="127.9">EA2</text>
<text x="193.7" y="126.3">+3V(C14V1)</text>
<text x="53.5" y="132.5">SELECT</text>
<text x="53.5" y="137.1">DONE</text>
<text x="92" y="135.6">MEM_DONE</text>
<text x="161.3" y="134">EA2</text>
<text x="182.9" y="135.6">+3V(C14V1)</text>
<text x="207.6" y="132.5">BEMA</text>
<text x="246" y="137.1">+3V(C13V1)</text>
<text x="246" y="149.5">+3V(C14V1)</text>
<text x="198.7" y="186">VCC</text>
<text x="201" y="190.8">-15V</text>
</g>
<g font-size="1.4" fill="#808080">
<text x="138.2" y="30.6">D2</text>
<text x="138.3" y="32.2">E2</text>
<text x="138.4" y="33.7">F2</text>
<text x="148.9" y="32.2">H2</text>
<text x="192.2" y="32.2">K2</text>
<text x="192.3" y="33.7">L2</text>
<text x="192.4" y="30.6">J2</text>
<text x="202.8" y="32.2">M2</text>
<text x="216.8" y="30.6">N2</text>
<text x="216.8" y="33.7">R2</text>
<text x="216.8" y="32.2">P2</text>
<text x="227.4" y="32.2">S2</text>
<text x="67.4" y="41.4">C1</text>
<text x="73.3" y="38.7" transform="rotate(-90 73.3 38.7)">D1</text>
<text x="78" y="41.4">E1</text>
<text x="93.6" y="41.4">E2</text>
<text x="99.5" y="38.7" transform="rotate(-90 99.5 38.7)">F2</text>
<text x="104.2" y="41.4">H2</text>
<text x="118.5" y="41.4">J1</text>
<text x="124.1" y="38.7" transform="rotate(-90 124.1 38.7)">K1</text>
<text x="128.9" y="41.4">L1</text>
<text x="145.8" y="41.4">M2</text>
<text x="151.9" y="38.7" transform="rotate(-90 151.9 38.7)">N2</text>
<text x="156.6" y="41.4">P2</text>
<text x="173.7" y="41.4">P1</text>
<text x="179.6" y="38.7" transform="rotate(-90 179.6 38.7)">R1</text>
<text x="184.3" y="41.4">S1</text>
<text x="199.9" y="41.4">T2</text>
<text x="205.8" y="38.7" transform="rotate(-90 205.8 38.7)">U2</text>
<text x="210.5" y="41.4">V2</text>
<text x="224.7" y="41.4">J1</text>
<text x="230.4" y="38.7" transform="rotate(-90 230.4 38.7)">K1</text>
<text x="235.1" y="41.4">L1</text>
<text x="47.3" y="47.6">R1</text>
<text x="67.4" y="46">B1</text>
<text x="78" y="46">F1</text>
<text x="93.5" y="46">D2</text>
<text x="104.2" y="46">J2</text>
<text x="118.2" y="46">H1</text>
<text x="128.9" y="46">M1</text>
<text x="146.1" y="46">L2</text>
<text x="156.6" y="46">R2</text>
<text x="173.6" y="46">N1</text>
<text x="184.3" y="46">U1</text>
<text x="199.9" y="46">S2</text>
<text x="210.5" y="46">V1</text>
<text x="224.5" y="46">H1</text>
<text x="235.1" y="46">M1</text>
<text x="22.7" y="52.2">U2</text>
<text x="30.3" y="52.2">V2</text>
<text x="33.5" y="52.2">H1</text>
<text x="41.1" y="53.7">K1</text>
<text x="47.2" y="53.7">M1</text>
<text x="47.3" y="52.2">N1</text>
<text x="47.4" y="49.1">P1</text>
<text x="58" y="50.7">S1</text>
<text x="73.3" y="50.8" transform="rotate(-90 73.3 50.8)">A1</text>
<text x="151.9" y="50.8" transform="rotate(-90 151.9 50.8)">K2</text>
<text x="33.7" y="55.3">J1</text>
<text x="67.4" y="59.9">A1</text>
<text x="75" y="59.9">B1</text>
<text x="109" y="56.8">A1</text>
<text x="109" y="58.4">B1</text>
<text x="119.6" y="59.9">E1</text>
<text x="133.6" y="58.4">H1</text>
<text x="133.7" y="56.8">F1</text>
<text x="144.3" y="59.9">L1</text>
<text x="161.4" y="56.8">K2</text>
<text x="161.5" y="58.4">L2</text>
<text x="172" y="59.9">P2</text>
<text x="189" y="56.8">D2</text>
<text x="189.1" y="58.4">E2</text>
<text x="199.7" y="59.9">J2</text>
<text x="215.1" y="56.8">M1</text>
<text x="215.2" y="58.4">N1</text>
<text x="225.9" y="59.9">S1</text>
<text x="108.9" y="61.4">C1</text>
<text x="108.9" y="63">D1</text>
<text x="133.6" y="63">K1</text>
<text x="133.9" y="61.4">J1</text>
<text x="161.2" y="61.4">M2</text>
<text x="161.3" y="63">N2</text>
<text x="189" y="63">H2</text>
<text x="189.2" y="61.4">F2</text>
<text x="215.2" y="63">R1</text>
<text x="215.3" y="61.4">P1</text>
<text x="67.4" y="67.6">S2</text>
<text x="75" y="67.6">T2</text>
<text x="67.4" y="76.8">C1</text>
<text x="67.4" y="73.8">A1</text>
<text x="67.4" y="75.3">B1</text>
<text x="78" y="75.3">D1</text>
<text x="47.1" y="89.5" transform="rotate(-90 47.1 89.5)">K2</text>
<text x="50.2" y="89.5" transform="rotate(-90 50.2 89.5)">M2</text>
<text x="50.5" y="84.5">E1</text>
<text x="53.3" y="89.5" transform="rotate(-90 53.3 89.5)">P2</text>
<text x="56.4" y="89.5" transform="rotate(-90 56.4 89.5)">S2</text>
<text x="58" y="84.5">F1</text>
<text x="59.4" y="89.5" transform="rotate(-90 59.4 89.5)">U2</text>
<text x="76.4" y="89.5" transform="rotate(-90 76.4 89.5)">J2</text>
<text x="79.5" y="89.5" transform="rotate(-90 79.5 89.5)">L2</text>
<text x="79.7" y="84.5">E1</text>
<text x="82.5" y="89.5" transform="rotate(-90 82.5 89.5)">N2</text>
<text x="85.6" y="89.5" transform="rotate(-90 85.6 89.5)">R2</text>
<text x="87.3" y="84.5">F1</text>
<text x="88.7" y="89.5" transform="rotate(-90 88.7 89.5)">T2</text>
<text x="91.8" y="89.5" transform="rotate(-90 91.8 89.5)">V2</text>
<text x="107.2" y="89.5" transform="rotate(-90 107.2 89.5)">J2</text>
<text x="107.5" y="84.5">E1</text>
<text x="110.3" y="89.5" transform="rotate(-90 110.3 89.5)">L2</text>
<text x="113.4" y="89.5" transform="rotate(-90 113.4 89.5)">N2</text>
<text x="115" y="84.5">F1</text>
<text x="116.4" y="89.5" transform="rotate(-90 116.4 89.5)">R2</text>
<text x="119.5" y="89.5" transform="rotate(-90 119.5 89.5)">T2</text>
<text x="122.6" y="89.5" transform="rotate(-90 122.6 89.5)">V2</text>
<text x="242.9" y="87.6">U1</text>
<text x="28.8" y="92.2">H2</text>
<text x="29.1" y="95.3">J2</text>
<text x="36.5" y="93.8">K2</text>
<text x="39.6" y="93.8">H2</text>
<text x="70.4" y="93.8">H2</text>
<text x="101.2" y="93.8">H2</text>
<text x="173.5" y="90.7">D2</text>
<text x="173.5" y="93.8">E2</text>
<text x="189" y="93.8">C1</text>
<text x="189.1" y="90.7">A1</text>
<text x="189.1" y="92.2">B1</text>
<text x="199.7" y="92.2">D1</text>
<text x="209.1" y="95.3">H1</text>
<text x="209.1" y="92.2">E1</text>
<text x="209.2" y="93.8">F1</text>
<text x="219.7" y="93.8">J1</text>
<text x="45.6" y="99.9" transform="rotate(-90 45.6 99.9)">J2</text>
<text x="48.7" y="100" transform="rotate(-90 48.7 100)">L2</text>
<text x="51.7" y="100.2" transform="rotate(-90 51.7 100.2)">N2</text>
<text x="54.8" y="100.2" transform="rotate(-90 54.8 100.2)">R2</text>
<text x="57.9" y="100" transform="rotate(-90 57.9 100)">T2</text>
<text x="61" y="100.1" transform="rotate(-90 61 100.1)">V2</text>
<text x="77.9" y="100.1" transform="rotate(-90 77.9 100.1)">K2</text>
<text x="81" y="100.3" transform="rotate(-90 81 100.3)">M2</text>
<text x="84.1" y="100.1" transform="rotate(-90 84.1 100.1)">P2</text>
<text x="87.2" y="100.1" transform="rotate(-90 87.2 100.1)">S2</text>
<text x="90.2" y="100.2" transform="rotate(-90 90.2 100.2)">U2</text>
<text x="108.7" y="100.1" transform="rotate(-90 108.7 100.1)">K2</text>
<text x="111.8" y="100.3" transform="rotate(-90 111.8 100.3)">M2</text>
<text x="114.9" y="100.1" transform="rotate(-90 114.9 100.1)">P2</text>
<text x="118" y="100.1" transform="rotate(-90 118 100.1)">S2</text>
<text x="121.1" y="100.2" transform="rotate(-90 121.1 100.2)">U2</text>
<text x="173.5" y="96.9">F2</text>
<text x="242.9" y="100">U1</text>
<text x="55" y="103">H1</text>
<text x="62.6" y="103">J1</text>
<text x="81.2" y="103">H1</text>
<text x="88.8" y="103">J1</text>
<text x="112" y="103">H1</text>
<text x="119.6" y="103">J1</text>
<text x="170.8" y="103">J2</text>
<text x="173.5" y="106.1">K2</text>
<text x="184.3" y="106.1">M1</text>
<text x="184.5" y="103">K1</text>
<text x="184.6" y="104.6">L1</text>
<text x="195.1" y="104.6">N1</text>
<text x="170.8" y="109.2">L2</text>
<text x="184.3" y="113.8">M1</text>
<text x="184.5" y="110.7">K1</text>
<text x="184.6" y="112.3">L1</text>
<text x="195.1" y="112.3">N1</text>
<text x="204.4" y="112.3">D2</text>
<text x="204.5" y="113.8">E2</text>
<text x="242.9" y="112.3">V1</text>
<text x="170.5" y="115.4">N2</text>
<text x="173.5" y="118.4">P2</text>
<text x="204.4" y="118.4">H2</text>
<text x="204.5" y="120">K2</text>
<text x="204.6" y="116.9">F2</text>
<text x="215.1" y="115.4">J2</text>
<text x="87.3" y="124.6">U1</text>
<text x="170.5" y="121.5">R2</text>
<text x="204.3" y="124.6">M2</text>
<text x="204.6" y="121.5">L2</text>
<text x="215.1" y="123.1">P2</text>
<text x="242.9" y="124.6">V1</text>
<text x="61.2" y="127.7">R1</text>
<text x="61.3" y="126.1">P1</text>
<text x="61.3" y="129.2">S1</text>
<text x="71.9" y="127.7">U1</text>
<text x="78.1" y="127.7">R2</text>
<text x="78.3" y="130.8">T2</text>
<text x="87.3" y="129.2">U2</text>
<text x="124.2" y="126.1">U1</text>
<text x="170.7" y="127.7">T2</text>
<text x="173.5" y="130.8">U2</text>
<text x="181.3" y="129.2">U2</text>
<text x="181.4" y="130.8">V2</text>
<text x="181.5" y="127.7">T2</text>
<text x="192" y="129.2">V1R2</text>
<text x="193.7" y="130.8">S2</text>
<text x="204.4" y="126.1">N2</text>
<text x="78.2" y="136.9">S2</text>
<text x="87.3" y="135.4">V2</text>
<text x="170.6" y="133.8">V2</text>
<text x="193.7" y="135.4">U2</text>
<text x="193.8" y="133.8">T2</text>
<text x="204.3" y="132.3">V2</text>
<text x="242.9" y="136.9">V1</text>
<text x="242.9" y="149.2">V1</text>
</g>
<g font-size="1.2" fill="#800000">
<text x="142.9" y="32.2">C09</text>
<text x="142.9" y="33.3">M115</text>
<text x="196.8" y="32.2">C09</text>
<text x="196.8" y="33.3">M115</text>
<text x="221.4" y="32.2">C09</text>
<text x="221.4" y="33.3">M115</text>
<text x="70.9" y="41.9">D</text>
<text x="73.2" y="41.2">S</text>
<text x="75.7" y="41.9">1</text>
<text x="97.1" y="41.9">D</text>
<text x="99.4" y="41.2">S</text>
<text x="101.7" y="41.9">1</text>
<text x="121.7" y="41.9">D</text>
<text x="124.1" y="41.2">S</text>
<text x="126.4" y="41.9">1</text>
<text x="149.5" y="41.9">D</text>
<text x="151.8" y="41.2">S</text>
<text x="154.2" y="41.9">1</text>
<text x="177.2" y="41.9">D</text>
<text x="179.5" y="41.2">S</text>
<text x="181.8" y="41.9">1</text>
<text x="203.4" y="41.9">D</text>
<text x="205.7" y="41.2">S</text>
<text x="208" y="41.9">1</text>
<text x="228" y="41.9">D</text>
<text x="230.3" y="41.2">S</text>
<text x="232.6" y="41.9">1</text>
<text x="70.9" y="46.6">C</text>
<text x="72" y="43.2">D14</text>
<text x="72" y="44.7">M206</text>
<text x="73.2" y="47.2">R</text>
<text x="75.7" y="46.7">0</text>
<text x="97.1" y="46.6">C</text>
<text x="98.2" y="43.2">D14</text>
<text x="98.2" y="44.7">M206</text>
<text x="99.4" y="47.5">R</text>
<text x="101.7" y="46.6">0</text>
<text x="121.7" y="46.6">C</text>
<text x="122.8" y="43.2">D14</text>
<text x="122.8" y="44.7">M206</text>
<text x="124.1" y="47.5">R</text>
<text x="126.4" y="46.6">0</text>
<text x="149.5" y="46.6">C</text>
<text x="150.6" y="43.2">D14</text>
<text x="150.6" y="44.7">M206</text>
<text x="151.8" y="47.2">R</text>
<text x="154.2" y="46.7">0</text>
<text x="177.2" y="46.6">C</text>
<text x="178.3" y="43.2">D14</text>
<text x="178.3" y="44.7">M206</text>
<text x="179.5" y="47.5">R</text>
<text x="181.8" y="46.6">0</text>
<text x="203.4" y="46.6">C</text>
<text x="204.5" y="43.2">D14</text>
<text x="204.5" y="44.7">M206</text>
<text x="205.7" y="47.5">R</text>
<text x="208" y="46.6">0</text>
<text x="228" y="46.6">C</text>
<text x="229.1" y="43.2">D12</text>
<text x="229.1" y="44.7">M206</text>
<text x="230.3" y="47.5">R</text>
<text x="232.6" y="46.6">0</text>
<text x="25.8" y="50.7">B10</text>
<text x="36.7" y="52.3">C13</text>
<text x="52" y="51.8">C14</text>
<text x="52" y="50.7">M627</text>
<text x="97.7" y="49.2">A1</text>
<text x="122.4" y="49.2">A1</text>
<text x="177.8" y="49">K2</text>
<text x="204" y="49">K2</text>
<text x="228.6" y="49.2">A1</text>
<text x="25.8" y="54.9">M111</text>
<text x="36.7" y="56.4">M113</text>
<text x="70.5" y="58.4">D08</text>
<text x="113.6" y="60">C08</text>
<text x="138.2" y="60">C08</text>
<text x="166" y="60">C08</text>
<text x="193.7" y="60">C08</text>
<text x="219.9" y="60">C08</text>
<text x="70.5" y="62.6">M111</text>
<text x="113.6" y="61">M627</text>
<text x="138.2" y="61">M627</text>
<text x="166" y="61">M627</text>
<text x="193.7" y="61">M627</text>
<text x="219.9" y="61">M627</text>
<text x="70.5" y="70.3">M111</text>
<text x="70.5" y="66.1">D08</text>
<text x="72" y="75.4">C09</text>
<text x="72" y="76.4">M115</text>
<text x="53.5" y="83.1">D15</text>
<text x="82.8" y="83.1">D16</text>
<text x="110.5" y="83.1">D17</text>
<text x="239.4" y="80.8" transform="rotate(-90 239.4 80.8)">+5V</text>
<text x="239.9" y="83.2">C14</text>
<text x="53.5" y="87.2">M310</text>
<text x="82.8" y="87.2">M310</text>
<text x="110.5" y="87.2">M310</text>
<text x="238.6" y="87.7">+3V</text>
<text x="239.9" y="84.8">M627</text>
<text x="32.1" y="92.3">C13</text>
<text x="52" y="94.8">D15</text>
<text x="52" y="93.2">M310</text>
<text x="82.8" y="94">D16</text>
<text x="82.8" y="95.5">M310</text>
<text x="113.6" y="94">D17</text>
<text x="113.6" y="95.5">M310</text>
<text x="168" y="91.4">C17</text>
<text x="168" y="94.5">C17</text>
<text x="193.7" y="92.3">C16</text>
<text x="193.7" y="93.4">M115</text>
<text x="213.7" y="93.9">C16</text>
<text x="213.7" y="94.9">M115</text>
<text x="239.4" y="93.1" transform="rotate(-90 239.4 93.1)">+5V</text>
<text x="239.9" y="95.5">C08</text>
<text x="32.1" y="96.5">M113</text>
<text x="58.1" y="101.6">D15</text>
<text x="84.3" y="101.6">D16</text>
<text x="115.1" y="101.6">D17</text>
<text x="168" y="97.5">C17</text>
<text x="238.6" y="100">+3V</text>
<text x="239.9" y="97.1">M627</text>
<text x="58.1" y="105.7">M310</text>
<text x="84.3" y="105.7">M310</text>
<text x="115.1" y="105.7">M310</text>
<text x="168" y="106.8">C17</text>
<text x="175.8" y="103.5">C17</text>
<text x="189.1" y="104.6">C16</text>
<text x="189.1" y="105.7">M115</text>
<text x="239.4" y="105.4" transform="rotate(-90 239.4 105.4)">+5V</text>
<text x="239.9" y="107.9">C08</text>
<text x="175.8" y="109.7">C17</text>
<text x="189.1" y="112.3">C09</text>
<text x="189.1" y="113.4">M115</text>
<text x="238.6" y="112.3">+3V</text>
<text x="239.9" y="109.4">M627</text>
<text x="83.8" y="117.7" transform="rotate(-90 83.8 117.7)">+5V</text>
<text x="120.8" y="119.3" transform="rotate(-90 120.8 119.3)">+5V</text>
<text x="168" y="119.1">C17</text>
<text x="175.8" y="115.9">C17</text>
<text x="209.1" y="115.4">C14</text>
<text x="209.1" y="116.5">M627</text>
<text x="239.4" y="117.7" transform="rotate(-90 239.4 117.7)">+5V</text>
<text x="83.1" y="124.7">+3V</text>
<text x="84.3" y="120.2">C13</text>
<text x="84.3" y="121.7">M113</text>
<text x="121.3" y="121.7">C12</text>
<text x="121.3" y="123.3">M113</text>
<text x="175.8" y="122">C17</text>
<text x="209.1" y="123.1">C14</text>
<text x="209.1" y="124.2">M627</text>
<text x="238.6" y="124.7">+3V</text>
<text x="239.9" y="120.2">C11</text>
<text x="239.9" y="121.7">M113</text>
<text x="65.8" y="127.7">C09</text>
<text x="65.8" y="128.8">M115</text>
<text x="82.9" y="130.2">M623</text>
<text x="82.9" y="129.3">B15</text>
<text x="120" y="126.2">+3V</text>
<text x="168" y="131.4">C17</text>
<text x="175.8" y="128.2">C17</text>
<text x="186" y="129.3">C16</text>
<text x="186" y="130.4">M115</text>
<text x="239.4" y="130" transform="rotate(-90 239.4 130)">+5V</text>
<text x="82.9" y="135.4">B15</text>
<text x="82.9" y="136.4">M623</text>
<text x="175.8" y="134.3">C17</text>
<text x="198.3" y="132.4">C14</text>
<text x="198.3" y="133.4">M627</text>
<text x="238.6" y="137">+3V</text>
<text x="239.9" y="132.5">C13</text>
<text x="239.9" y="134">M113</text>
<text x="239.4" y="142.4" transform="rotate(-90 239.4 142.4)">+5V</text>
<text x="238.6" y="149.3">+3V</text>
<text x="239.9" y="144.8">C14</text>
<text x="239.9" y="146.4">M627</text>
</g>
<g font-size=".8" fill="#800000">
<text x="46.4" y="91.7">.05us</text>
<text x="49.5" y="91.7">.15us</text>
<text x="52.6" y="91.7">.25us</text>
<text x="55.7" y="91.7">.35us</text>
<text x="58.7" y="91.7">.45us</text>
<text x="75.7" y="92">.0us</text>
<text x="78.8" y="92">.1us</text>
<text x="81.8" y="92">.2us</text>
<text x="84.9" y="92">.3us</text>
<text x="88" y="92">.4us</text>
<text x="91.1" y="92">.5us</text>
<text x="106.5" y="92">.0us</text>
<text x="109.6" y="92">.1us</text>
<text x="112.6" y="92">.2us</text>
<text x="115.7" y="92">.3us</text>
<text x="118.8" y="92">.4us</text>
<text x="121.9" y="92">.5us</text>
<text x="44.9" y="96.5">.0us</text>
<text x="47.9" y="96.5">.1us</text>
<text x="51" y="96.5">.2us</text>
<text x="54.1" y="96.5">.3us</text>
<text x="57.2" y="96.5">.4us</text>
<text x="60.3" y="96.5">.5us</text>
<text x="77.2" y="96.8">.05us</text>
<text x="80.3" y="96.8">.15us</text>
<text x="83.4" y="96.8">.25us</text>
<text x="86.5" y="96.8">.35us</text>
<text x="89.5" y="96.8">.45us</text>
<text x="108" y="96.8">.05us</text>
<text x="111.1" y="96.8">.15us</text>
<text x="114.2" y="96.8">.25us</text>
<text x="117.3" y="96.8">.35us</text>
<text x="120.3" y="96.8">.45us</text>
</g>
</svg>
